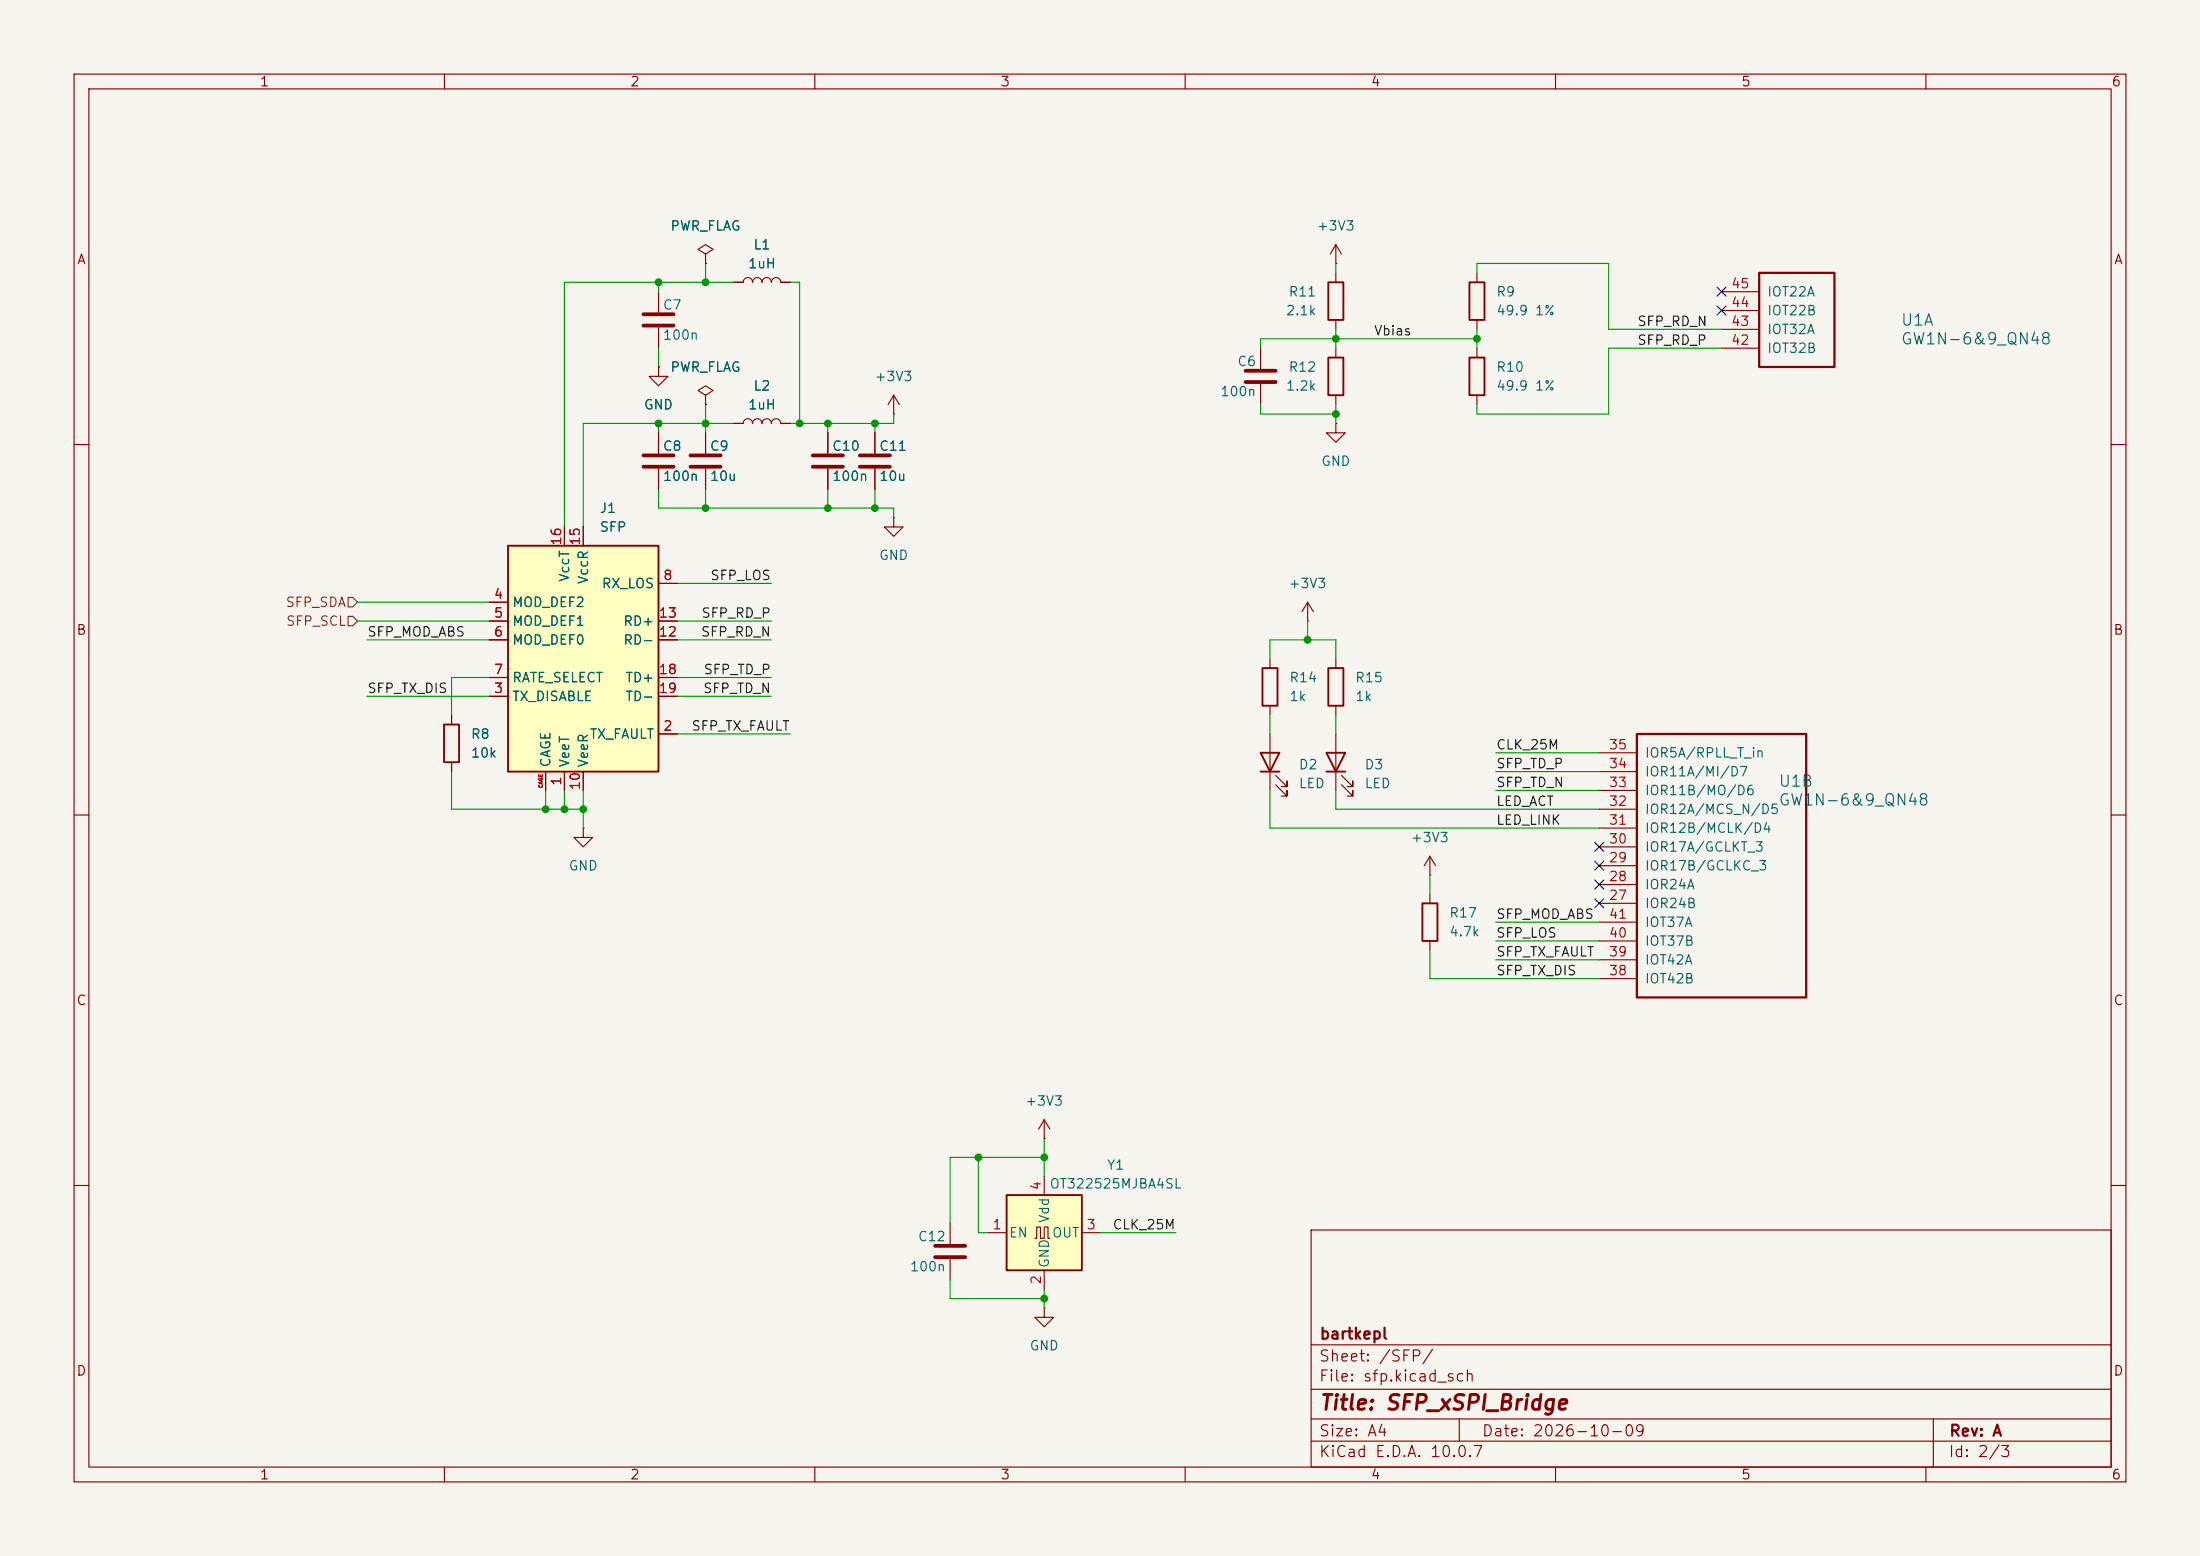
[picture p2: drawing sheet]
<svg xmlns="http://www.w3.org/2000/svg" width="297mm" height="210mm" viewBox="0 0 297 210" stroke-linecap="round" stroke-linejoin="round" font-family="sans-serif">
<path d="M0 0h297v210h-297z" fill="#f5f4ef" stroke="#f5f4ef" stroke-width=".14"/>
<g fill="none" stroke="#840000" stroke-width=".15">
<path d="M10 10h277v190h-277zM12 12h273v186h-273zM60 10v2M110 10v2M160 10v2M210 10v2M260 10v2M10 60h2M285 60h2M10 110h2M285 110h2M10 160h2"/>
<path d="M177 166h108v32h-108zM285 160h2M60 198v2M110 198v2M160 198v2M177 194.5h108M177 191.5h108M177 187.5h108M177 181.5h108M197 191.5v3M210 198v2M260 198v2"/>
<path d="M261 191.5v6.5"/>
</g>
<path d="M68.6 73.7h20.3v30.4h-20.3z" fill="#ffffc2"/>
<path d="M179.3 38.1h2.1v5.1h-2.1zM198.4 38.1h2v5.1h-2zM179.3 48.3h2.1v5h-2.1zM198.4 48.3h2v5h-2zM68.6 73.7h20.3v30.4h-20.3zM59.9 97.8h2.1v5.1h-2.1zM179.3 90.2h2.1v5.1h-2.1zM170.2 101.6h2.5l-1.3 2.5zM170.2 104.1h2.5" fill="none" stroke="#840000" stroke-width=".25"/>
<g fill="none" stroke="#840000" stroke-width=".15">
<path d="M88.9 39.4v2.8M95.2 34.3l1.1-.6-1.1-.7-1 .7 1 .6v1.3M95.2 35.6h.1M99.1 38.1h1.2a.64 .64 0 0 1 .7-.6 .64 .64 0 0 1 .6 .6 .64 .64 0 0 1 .6-.6 .64 .64 0 0 1 .7 .6 .64 .64 0 0 1 .6-.6 .64 .64 0 0 1 .6 .6 .64 .64 0 0 1 .7-.6 .64 .64 0 0 1 .6 .6h1.3M180.3 35.6h.1M180.3 33v2.6M180.3 36.8v1.3M180.3 33l-.7 1.3M180.3 33l.8 1.3M199.4 36.8v1.3M88.9 49.5v1.3h1.3l-1.3 1.3-1.3-1.3h1.3M88.9 49.5h.1"/>
<path d="M88.9 44.2v2.8M88.9 58.4v2.8M95.2 53.3l1.1-.6-1.1-.6-1 .6 1 .6v1.3M95.2 54.6h.1M95.2 58.4v2.8M99.1 57.2h1.2a.64 .64 0 0 1 .7-.7 .64 .64 0 0 1 .6 .7 .64 .64 0 0 1 .6-.7 .64 .64 0 0 1 .7 .7 .64 .64 0 0 1 .6-.7 .64 .64 0 0 1 .6 .7 .64 .64 0 0 1 .7-.7 .64 .64 0 0 1 .6 .7h1.3M111.8 58.4v2.8M118.1 58.4v2.8M120.6 55.9h.1M120.6 53.3l-.7 1.3M120.6 53.3l.8 1.3M120.6 53.3v2.6"/>
<path d="M170.2 47v2.8M170.2 51.8v2.8M180.3 57.2v1.2h1.3l-1.3 1.3-1.2-1.3h1.2M180.3 57.2h.1M180.3 43.2v1.3M180.3 47v1.3M180.3 53.3v1.3M199.4 43.2v1.3M199.4 47v1.3M199.4 53.3v1.3M76.2 71.1v2.6M78.7 71.1v2.6"/>
<path d="M88.9 78.7h2.5M88.9 63.2v2.8M95.2 63.2v2.8M111.8 63.2v2.8M118.1 63.2v2.8M120.6 69.9v1.2h1.3l-1.3 1.3-1.2-1.3h1.2M120.6 69.9h.1M61 96.5v1.3M66 94h2.6M66 81.3h2.6M66 83.8h2.6M66 86.4h2.6"/>
<path d="M66 91.4h2.6M88.9 99.1h2.5M88.9 94h2.5M88.9 83.8h2.5M88.9 86.4h2.5M88.9 91.4h2.5M171.4 99.1v7.6M176.5 83.8h.1M176.5 81.3l-.7 1.3M176.5 81.3l.8 1.3M176.5 81.3v2.5M180.3 88.9v1.3"/>
<path d="M180.3 95.3v1.2M61 102.9v1.2M73.7 104.1v2.6M76.2 104.1v2.6M78.7 111.8v1.2h1.3l-1.3 1.3-1.2-1.3h1.2M78.7 111.8h.1M78.7 104.1v2.6M172.2 105.9l1.5 1.5v-.7v.7h-.7M172.2 104.6l1.5 1.6v-.8v.8h-.7M141 153.7h.1M141 151.1l-.8 1.3M141 151.1l.7 1.3"/>
<path d="M141 151.1v2.6M128.3 165.1v2.8M128.3 169.9v2.8M141 176.5v1.3h1.2l-1.2 1.3-1.3-1.3h1.3M141 176.5h.1"/>
</g>
<g fill="none" stroke="#840000" stroke-width=".51">
<path d="M86.9 42.4h4M86.9 43.9h4M168.1 50h4.1M168.1 51.6h4.1M86.9 61.5h4M86.9 63h4M93.2 61.5h4.1M93.2 63h4.1M109.7 61.5h4.1M109.7 63h4.1M116.1 61.5h4M116.1 63h4"/>
<path d="M126.2 168.1h4.1M126.2 169.7h4.1"/>
</g>
<path d="M135.9 161.3h10.1v10.2h-10.1z" fill="#ffffc2"/>
<path d="M170.4 90.2h2.1v5.1h-2.1zM179.1 101.6h2.5l-1.3 2.5zM179.1 104.1h2.5M192 121.9h2.1v5.1h-2.1zM135.9 161.3h10.1v10.2h-10.1z" fill="none" stroke="#840000" stroke-width=".25"/>
<g fill="none" stroke="#840000" stroke-width=".15">
<path d="M95.2 35.6h.1M99.1 38.1h1.2M105.4 38.1h1.3M232.4 39.4h5.1M88.9 49.5h.1M88.9 58.4v2.8M95.2 54.6h.1M95.2 58.4v2.8M99.1 57.2h1.2M105.4 57.2h1.3M111.8 58.4v2.8M118.1 58.4v2.8"/>
<path d="M232.4 47h5.1M232.4 44.5h5.1M232.4 41.9h5.1M76.2 71.1v2.6M78.7 71.1v2.6M88.9 78.7h2.5M88.9 63.2v2.8M95.2 63.2v2.8M111.8 63.2v2.8M118.1 63.2v2.8M61 96.5v1.3M66 94h2.6"/>
<path d="M66 81.3h2.6M66 83.8h2.6M66 86.4h2.6M66 91.4h2.6M88.9 99.1h2.5M88.9 94h2.5M88.9 83.8h2.5M88.9 86.4h2.5M88.9 91.4h2.5M171.4 88.9v1.3M171.4 95.3v1.2M180.3 99.1v7.6"/>
<path d="M61 102.9v1.2M73.7 104.1v2.6M76.2 104.1v2.6M78.7 104.1v2.6M181.1 105.9l1.5 1.5v-.7v.7h-.7M181.1 104.6l1.5 1.6v-.8v.8h-.7M193 118.1h.1M193 115.6l-.7 1.2M193 115.6l.8 1.2M193 115.6v2.5M215.9 119.4h5.1M215.9 116.8h5.1"/>
<path d="M215.9 114.3h5.1M215.9 111.8h5.1M215.9 109.2h5.1M215.9 106.7h5.1M215.9 104.1h5.1M215.9 101.6h5.1M193 120.7v1.2M193 127v1.3M215.9 121.9h5.1M215.9 132.1h5.1M215.9 129.5h5.1M215.9 127h5.1"/>
<path d="M215.9 124.5h5.1M141 158.8v2.5M133.3 166.4h2.6M139.7 167.1h.3v-1.5h.5v1.5h.5v-1.5h.5v1.5h.2M141 171.5v2.5M146 166.4h2.6"/>
</g>
<path d="M237.5 36.8h10.1v12.7h-10.1zM221 99.1h22.8v35.5h-22.8z" fill="none" stroke="#840000" stroke-width=".3"/>
<path d="M47 83.2h.6l.7 .6-.7 .7h-.6zM47 80.6h.6l.7 .7-.7 .6h-.6z" fill="none" stroke="#725600" stroke-width=".15"/>
<g fill="none" stroke="#009600" stroke-width=".15">
<path d="M88.9 38.1v1.3M95.2 35.6v2.5M99.1 38.1h-22.9v33M106.7 38.1h1.2v19.1M180.3 35.6v1.2M199.4 36.8v-1.2h17.8v8.9h15.2M88.9 47v2.5M88.9 57.2v1.2M95.2 54.6v3.8M99.1 57.2h-20.4v13.9M111.8 57.2v1.2M118.1 57.2v1.2"/>
<path d="M120.6 55.9v1.3h-13.9M170.2 54.6v1.3h10.1M180.3 44.5v2.5M180.3 54.6v2.6M199.4 45.7h-29.2v1.3M199.4 44.5v2.5M232.4 47h-15.2v8.9h-17.8v-1.3M88.9 66v2.6h31.7v1.3M91.4 78.7h12.7M95.2 66v2.6M111.8 66v2.6M118.1 66v2.6"/>
<path d="M48.3 83.8h17.7M48.3 81.3h17.7M49.5 86.4h16.5M49.5 94h16.5M66 91.4h-5v5.1M91.4 86.4h12.7M91.4 83.8h12.7M91.4 91.4h12.7M91.4 99.1h15.3M91.4 94h12.7M171.4 88.9v-2.5h8.9v2.5M171.4 96.5v2.6"/>
<path d="M176.5 83.8v2.6M180.3 96.5v2.6M61 104.1v5.1h17.7M73.7 106.7v2.5M76.2 106.7v2.5M78.7 106.7v5.1M171.4 106.7v5.1h44.5M180.3 106.7v2.5h35.6M193 118.1v2.6M201.9 106.7h14M201.9 104.1h14M201.9 101.6h14"/>
<path d="M193 128.3v3.8h22.9M201.9 127h14M201.9 129.5h14M201.9 124.5h14M132.1 156.2v10.2h1.2M141 156.2h-12.7v8.9M141 153.7v5.1M128.3 172.7v2.6h12.7M141 174v2.5M148.6 166.4h10.1"/>
</g>
<path d="M231.8 38.8l1.2 1.2M233 38.8l-1.2 1.2M231.8 41.3l1.2 1.2M233 41.3l-1.2 1.2M215.3 118.8l1.2 1.2M215.3 113.7l1.2 1.2M215.3 116.2l1.2 1.2M216.5 118.8l-1.2 1.2M216.5 113.7l-1.2 1.2M216.5 116.2l-1.2 1.2M215.3 121.3l1.2 1.2M216.5 121.3l-1.2 1.2" fill="none" stroke="#000084" stroke-width=".15"/>
<g fill="#009600" stroke="#009600" stroke-width=".14">
<circle cx="118.1" cy="57.2" r=".46"/>
<circle cx="111.8" cy="57.2" r=".46"/>
<circle cx="176.5" cy="86.4" r=".46"/>
<circle cx="180.3" cy="55.9" r=".46"/>
<circle cx="180.3" cy="45.7" r=".46"/>
<circle cx="118.1" cy="68.6" r=".46"/>
<circle cx="111.8" cy="68.6" r=".46"/>
<circle cx="95.2" cy="68.6" r=".46"/>
<circle cx="73.7" cy="109.2" r=".46"/>
<circle cx="132.1" cy="156.2" r=".46"/>
<circle cx="141" cy="175.3" r=".46"/>
<circle cx="78.7" cy="109.2" r=".46"/>
<circle cx="76.2" cy="109.2" r=".46"/>
<circle cx="141" cy="156.2" r=".46"/>
<circle cx="199.4" cy="45.7" r=".46"/>
<circle cx="88.9" cy="38.1" r=".46"/>
<circle cx="95.2" cy="38.1" r=".46"/>
<circle cx="88.9" cy="57.2" r=".46"/>
<circle cx="107.9" cy="57.2" r=".46"/>
<circle cx="95.2" cy="57.2" r=".46"/>
</g>
<text font-size="2" fill="#840000" x="178" y="190.8">Title: SFP_xSPI_Bridge</text>
<g font-size="1.5" fill="#006464">
<text x="256.5" y="44.3">U1A</text>
<text x="256.5" y="46.9">GW1N-6&amp;9_QN48</text>
<text x="240" y="106.6">U1B</text>
<text x="240" y="109.1">GW1N-6&amp;9_QN48</text>
</g>
<g font-size="1.5" fill="#840000">
<text x="178" y="184.1">Sheet: /SFP/</text>
<text x="178" y="181.1">bartkepl</text>
<text x="178" y="186.8">File: sfp.kicad_sch</text>
<text x="178" y="197">KiCad E.D.A. 10.0.7</text>
<text x="178" y="194.2">Size: A4</text>
<text x="200" y="194.2">Date: 2026-10-09</text>
<text x="263" y="197">Id: 2/3</text>
<text x="263" y="194.2">Rev: A</text>
</g>
<g font-size="1.3" fill="#840000">
<text x="35" y="12">1</text>
<text x="85" y="12">2</text>
<text x="135" y="12">3</text>
<text x="185" y="12">4</text>
<text x="235" y="12">5</text>
<text x="285" y="12">6</text>
<text x="10.3" y="36">A</text>
<text x="285.3" y="36">A</text>
<text x="10.2" y="86">B</text>
<text x="285.2" y="86">B</text>
<text x="10.2" y="136">C</text>
<text x="285.2" y="136">C</text>
<text x="10.2" y="186">D</text>
<text x="285.2" y="186">D</text>
<text x="35" y="200">1</text>
<text x="85" y="200">2</text>
<text x="135" y="200">3</text>
<text x="185" y="200">4</text>
<text x="235" y="200">5</text>
<text x="285" y="200">6</text>
</g>
<g font-size="1.3" fill="#006464">
<text x="90.4" y="31.4">PWR_FLAG</text>
<text x="101.6" y="34">L1</text>
<text x="177.7" y="31.4">+3V3</text>
<text x="100.9" y="36.5">1uH</text>
<text x="173.9" y="40.3">R11</text>
<text x="201.9" y="40.3">R9</text>
<text x="238.5" y="40.3">IOT22A</text>
<text x="89.4" y="42.1">C7</text>
<text x="89.4" y="46.2">100n</text>
<text x="173.5" y="42.9">2.1k</text>
<text x="201.9" y="42.9">49.9 1%</text>
<text x="238.5" y="48">IOT32B</text>
<text x="238.5" y="45.4">IOT32A</text>
<text x="238.5" y="42.9">IOT22B</text>
<text x="90.4" y="50.5">PWR_FLAG</text>
<text x="101.6" y="53">L2</text>
<text x="118" y="51.8">+3V3</text>
<text x="164.7" y="53.8">100n</text>
<text x="167" y="49.7">C6</text>
<text x="173.5" y="53">1.2k</text>
<text x="173.9" y="50.5">R12</text>
<text x="201.9" y="50.5">R10</text>
<text x="201.9" y="53">49.9 1%</text>
<text x="86.8" y="55.6">GND</text>
<text x="100.9" y="55.6">1uH</text>
<text x="89.4" y="61.2">C8</text>
<text x="89.4" y="65.2">100n</text>
<text x="95.7" y="61.2">C9</text>
<text x="95.7" y="65.2">10u</text>
<text x="112.3" y="61.2">C10</text>
<text x="112.3" y="65.2">100n</text>
<text x="118.6" y="61.2">C11</text>
<text x="118.6" y="65.2">10u</text>
<text x="178.3" y="63.2">GND</text>
<text x="80.9" y="69.5">J1</text>
<text x="80.9" y="72.1">SFP</text>
<text x="118.6" y="75.9">GND</text>
<text x="69.1" y="82.2">MOD_DEF2</text>
<text x="77.2" y="78.6" transform="rotate(-90 77.2 78.6)">VccT</text>
<text x="79.7" y="78.9" transform="rotate(-90 79.7 78.9)">VccR</text>
<text x="81.1" y="79.7">RX_LOS</text>
<text x="173.9" y="79.7">+3V3</text>
<text x="69.1" y="84.8">MOD_DEF1</text>
<text x="69.1" y="87.3">MOD_DEF0</text>
<text x="84.1" y="87.3">RD-</text>
<text x="84.1" y="84.8">RD+</text>
<text x="69.1" y="94.9">TX_DISABLE</text>
<text x="69.1" y="92.4">RATE_SELECT</text>
<text x="84.4" y="92.4">TD+</text>
<text x="84.4" y="94.9">TD-</text>
<text x="174" y="92.4">R14</text>
<text x="174" y="94.9">1k</text>
<text x="182.9" y="92.4">R15</text>
<text x="182.9" y="94.9">1k</text>
<text x="63.5" y="100">R8</text>
<text x="79.5" y="100">TX_FAULT</text>
<text x="63.5" y="102.6">10k</text>
<text x="74.6" y="103.7" transform="rotate(-90 74.6 103.7)">CAGE</text>
<text x="77.2" y="103.7" transform="rotate(-90 77.2 103.7)">VeeT</text>
<text x="79.7" y="103.7" transform="rotate(-90 79.7 103.7)">VeeR</text>
<text x="175.2" y="104.2">D2</text>
<text x="175.2" y="106.7">LED</text>
<text x="184.1" y="104.2">D3</text>
<text x="184.1" y="106.7">LED</text>
<text x="222" y="107.6">IOR11B/MO/D6</text>
<text x="222" y="105.1">IOR11A/MI/D7</text>
<text x="222" y="102.6">IOR5A/RPLL_T_in</text>
<text x="190.4" y="114">+3V3</text>
<text x="222" y="112.7">IOR12B/MCLK/D4</text>
<text x="222" y="110.2">IOR12A/MCS_N/D5</text>
<text x="76.7" y="117.8">GND</text>
<text x="222" y="117.8">IOR17B/GCLKC_3</text>
<text x="222" y="115.3">IOR17A/GCLKT_3</text>
<text x="195.6" y="124.2">R17</text>
<text x="222" y="122.9">IOR24B</text>
<text x="222" y="120.3">IOR24A</text>
<text x="222" y="125.4">IOT37A</text>
<text x="195.6" y="126.7">4.7k</text>
<text x="222" y="130.5">IOT42A</text>
<text x="222" y="128">IOT37B</text>
<text x="222" y="133">IOT42B</text>
<text x="138.3" y="149.6">+3V3</text>
<text x="141.6" y="160.7">OT322525MJBA4SL</text>
<text x="149.3" y="158.2">Y1</text>
<text x="123.8" y="167.8">C12</text>
<text x="136.1" y="167.3">EN</text>
<text x="141.9" y="165.2" transform="rotate(-90 141.9 165.2)">Vdd</text>
<text x="141.9" y="167.3">OUT</text>
<text x="122.7" y="171.9">100n</text>
<text x="141.9" y="171.2" transform="rotate(-90 141.9 171.2)">GND</text>
<text x="138.9" y="182.6">GND</text>
</g>
<g font-size="1.3" fill="#a90000">
<text x="233.6" y="41.8">44</text>
<text x="233.6" y="39.2">45</text>
<text x="233.6" y="46.9">42</text>
<text x="233.6" y="44.3">43</text>
<text x="76.1" y="73.7" transform="rotate(-90 76.1 73.7)">16</text>
<text x="78.6" y="73.7" transform="rotate(-90 78.6 73.7)">15</text>
<text x="66.6" y="81.1">4</text>
<text x="66.6" y="83.7">5</text>
<text x="88.8" y="83.7">13</text>
<text x="89.4" y="78.6">8</text>
<text x="66.6" y="86.2">6</text>
<text x="88.8" y="86.2">12</text>
<text x="66.6" y="93.8">3</text>
<text x="66.6" y="91.3">7</text>
<text x="88.8" y="91.3">18</text>
<text x="88.8" y="93.8">19</text>
<text x="89.4" y="98.9">2</text>
<text x="217.1" y="101.5">35</text>
<text x="76.1" y="106.1" transform="rotate(-90 76.1 106.1)">1</text>
<text x="78.6" y="106.7" transform="rotate(-90 78.6 106.7)">10</text>
<text x="217.1" y="106.5">33</text>
<text x="217.1" y="104">34</text>
<text x="217.1" y="111.6">31</text>
<text x="217.1" y="109.1">32</text>
<text x="217.1" y="119.2">28</text>
<text x="217.1" y="116.7">29</text>
<text x="217.1" y="114.2">30</text>
<text x="217.1" y="121.8">27</text>
<text x="217.1" y="124.3">41</text>
<text x="217.1" y="131.9">38</text>
<text x="217.1" y="129.4">39</text>
<text x="217.1" y="126.9">40</text>
<text x="140.8" y="160.8" transform="rotate(-90 140.8 160.8)">4</text>
<text x="133.9" y="166.2">1</text>
<text x="146.6" y="166.2">3</text>
<text x="140.8" y="173.5" transform="rotate(-90 140.8 173.5)">2</text>
</g>
<g font-size="1.3" fill="#0f0f0f">
<text x="185.4" y="45.6">Vbias</text>
<text x="221" y="46.9">SFP_RD_P</text>
<text x="221" y="44.3">SFP_RD_N</text>
<text x="94.6" y="83.7">SFP_RD_P</text>
<text x="95.8" y="78.6">SFP_LOS</text>
<text x="49.5" y="86.2">SFP_MOD_ABS</text>
<text x="94.5" y="86.2">SFP_RD_N</text>
<text x="49.5" y="93.9">SFP_TX_DIS</text>
<text x="94.8" y="93.9">SFP_TD_N</text>
<text x="94.9" y="91.3">SFP_TD_P</text>
<text x="93.3" y="98.9">SFP_TX_FAULT</text>
<text x="201.9" y="101.5">CLK_25M</text>
<text x="201.9" y="106.6">SFP_TD_N</text>
<text x="201.9" y="104">SFP_TD_P</text>
<text x="201.9" y="111.6">LED_LINK</text>
<text x="201.9" y="109.1">LED_ACT</text>
<text x="201.9" y="124.3">SFP_MOD_ABS</text>
<text x="201.9" y="132">SFP_TX_DIS</text>
<text x="201.9" y="126.9">SFP_LOS</text>
<text x="201.9" y="129.4">SFP_TX_FAULT</text>
<text x="150.1" y="166.2">CLK_25M</text>
</g>
<g font-size="1.3" fill="#725600">
<text x="38.5" y="82.2">SFP_SDA</text>
<text x="38.5" y="84.8">SFP_SCL</text>
</g>
<text font-size=".5" fill="#a90000" x="73.4" y="106.4" transform="rotate(-90 73.4 106.4)">CAGE</text>
</svg>
